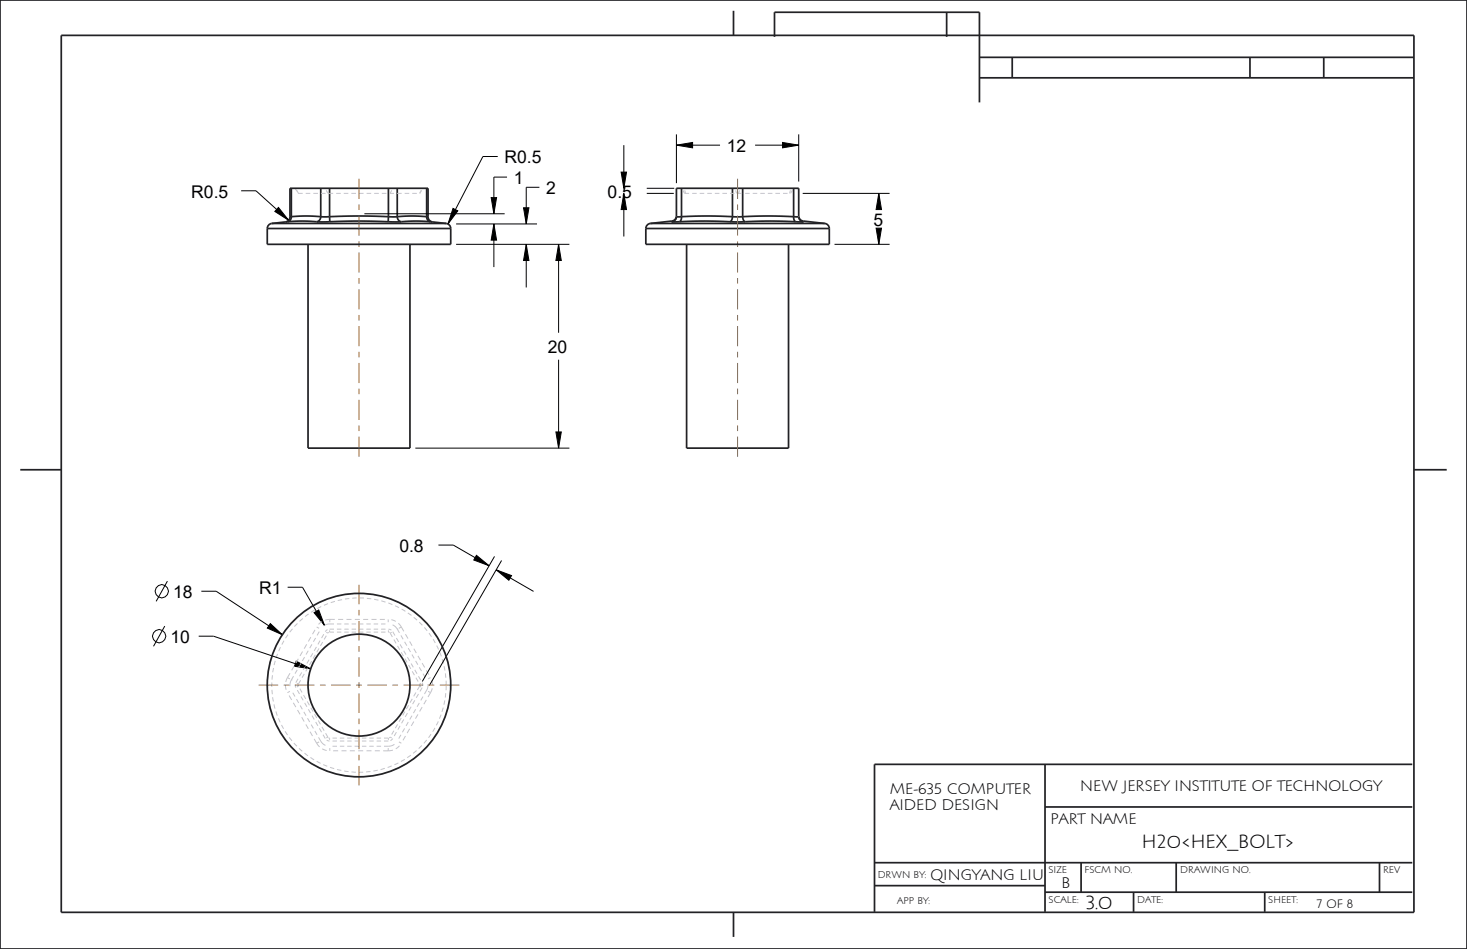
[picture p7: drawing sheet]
<svg xmlns="http://www.w3.org/2000/svg" width="432mm" height="279mm" viewBox="0 0 432 279" stroke-linecap="round" stroke-linejoin="round" font-family="sans-serif">
<g fill="#000">
<path d="M183.6 56.9l.8 4.8h-1.6zM182.8 50.7h1.6l-.8 4.7zM199.1 42.7l4.8-.8v1.6zM230.3 41.9l4.8 .8-4.8 .8zM258.7 56.9l.8 4.8h-1.6zM82 61.1l3 3.8-4.1-2.6zM133.3 61.4l1.5 .7-2.9 3.8zM144.6 58.2h1.6l-.8 4.7zM145.4 65.9l.8 4.8h-1.6zM154.1 61.2h1.6l-.8 4.7zM154.9 71.9l.8 4.8h-1.6zM164.4 71.9l.8 4.8h-1.6z"/>
<path d="M257.9 67.2h1.6l-.8 4.7zM163.6 127.2h1.6l-.8 4.7zM140.2 163.5l3.8 3.1-4.6-1.7zM146 167.8l4.6 1.7-.8 1.3zM79.6 183.6l3.5 3.3-4.4-2zM87.2 194.7l4.3 2.2-4.8-.7zM92.4 180.4l1.4-.8 1.7 4.5z"/>
</g>
<g fill="none" stroke="#000" stroke-width=".29">
<path d="M199.1 39.6v14.3M235.1 39.6v13.8M71 56.2h4.3l9.7 8.7M144.6 58.2h1.6l-.8 4.7zM146.5 46.1h-4.4l-10.2 19.8M149.2 52.1h-3.8v10.8M158.8 55.1h-3.9v10.8M182.8 50.7h1.6l-.8 4.7zM183.6 56.9l.8 4.8h-1.6zM183.6 42.7v12.7M183.6 56.9v12.7M190.4 56.9h7.9"/>
<path d="M190.4 55.4h8.1M199.1 42.7l4.8-.8v1.6zM199.1 42.7h12.8M222.3 42.7h12.8M230.3 41.9l4.8 .8-4.8 .8zM236.3 56.9h25.5M258.7 56.9l.8 4.8h-1.6zM258.7 56.9v3.6M82 61.1l3 3.8-4.1-2.6zM107.3 62.9h41.2M133.3 61.4l1.5 .7-2.9 3.8zM134.3 71.9h33.3"/>
<path d="M134.3 65.9h23.8M145.4 65.9l.8 4.8h-1.6zM145.4 65.9v12.7M154.1 61.2h1.6l-.8 4.7zM154.9 71.9l.8 4.8h-1.6zM154.9 71.9v12.7M164.4 71.9l.8 4.8h-1.6zM164.4 71.9v26.1M245.6 71.9h16.2M257.9 67.2h1.6l-.8 4.7zM258.7 68.4v3.5M164.4 105.9v26"/>
<path d="M122.3 131.9h45.3M163.6 127.2h1.6l-.8 4.7zM49.3 171.1l-3.3 5.9M59.3 174.1h4.3l19.5 12.8M84.7 172.9h4.3l6.5 11.2M129.1 160.5h4.3l10.6 6.1M140.2 163.5l3.8 3.1-4.6-1.7zM145.6 163.8l-21.3 36.8M146 167.8l4.6 1.7-.8 1.3zM146 167.8l11 6.3M147.6 165l-21.2 36.8M48.5 184.3l-3.3 6"/>
<path d="M58.5 187.3h4.3l28.7 9.6M79.6 183.6l3.5 3.3-4.4-2zM87.2 194.7l4.3 2.2-4.8-.7zM92.4 180.4l1.4-.8 1.7 4.5z"/>
<circle cx="47.6" cy="174.1" r="1.95"/>
<circle cx="46.8" cy="187.3" r="1.95"/>
</g>
<g fill="none" stroke="#222226" stroke-width=".51">
<path d="M0 0h431.8v279.4h-431.8zM18 10.4h398.2v258.2h-398.2zM215.9 3.2v7.2M228 10.8v-7.2h60.3v26.6M278.6 3.6v7.2M288.3 16.9h127.9M297.9 16.9v6M367.9 16.9v6M389.6 16.9v6M288.3 22.9h127.9M85.7 55.4v8.4M94.4 55.4v8.4"/>
<path d="M97 55.4v8.4M114.3 55.4v8.4M116.9 55.4v8.4M125.6 55.4v8.4M200.6 55.4v8.4M215.6 55.4v8.4M218.6 55.4v8.4M233.6 55.4v8.4M78.7 67.3v4.6M78.7 67.3h54M80 65.8a1.5 1.5 0 0 0-1.3 1.5M80 65.8h51.3"/>
<path d="M84 65.3l-4 .5M84.6 65.3h-.6M84.6 65.3l4.3-.2 4.3 .2M85.3 63.9a1.5 1.5 0 0 1-1.3 1.4M85.3 63.9v-8.5h40.7v8.5M85.7 63.8l4.4-.2 4.3 .2M85.7 63.8l-.3 1-.8 .5M85.7 63.8l-.4 .1M93.2 65.3h3.9M94.4 63.8l-.3 1-.9 .5M94.4 63.8h2.6M97 63.8l8.7-.2 8.6 .2"/>
<path d="M97 63.8l.1 1.5M97.1 65.3l8.6-.2 8.6 .2M114.3 65.3h3.8M114.3 63.8h2.6M114.3 63.8v1.5M116.9 63.8l.4 1 .8 .5M116.9 63.8l4.4-.2 4.3 .2M118.1 65.3l4.3-.2 4.3 .2M125.6 63.8l.3 1 .8 .5M125.6 63.8l.4 .1M126 63.9a1.5 1.5 0 0 0 1.3 1.4M126.7 65.3h.6"/>
<path d="M127.3 65.3l4 .5M131.3 65.8a1.5 1.5 0 0 1 1.4 1.5M132.7 67.3v4.6M190.6 66.1l.8-.3h51.4a1.5 1.5 0 0 1 1.3 1.5h-54zM197.7 65.3h2.3M199.1 63.8a2.05 2.05 0 0 1-1.3 1.4l-.1 .1M199.1 63.8h1.5M199.1 63.8v-8.4h36v8.4M199.1 63.8a1.5 1.5 0 0 1-1.4 1.5M200 65.3l7.4-.2 7.5 .2M200.6 63.8a1.41 1.41 0 0 1-.6 1.5M200.6 63.8l7.5-.2 7.5 .2"/>
<path d="M214.9 65.3h4.4M215.6 63.8a1.54 1.54 0 0 1-.7 1.5M215.6 63.8h3M218.6 63.8a1.54 1.54 0 0 0 .7 1.5M218.6 63.8l7.5-.2 7.5 .2M219.3 65.3l7.5-.2 7.4 .2M233.6 63.8a1.41 1.41 0 0 0 .6 1.5M233.6 63.8h1.5M234.2 65.3h2.2M235.1 63.8a1.5 1.5 0 0 0 1.3 1.5M235.1 63.8a2.05 2.05 0 0 0 1.3 1.4v.1M6 138.3h12"/>
<path d="M416.2 138.3h9.6M307.6 237.6h108.1M307.6 225v43.5M415.7 225h-158.3v43.5M257.4 254h158.3M318.2 254v8.7M346.2 254v8.7M406 254v8.7M215.9 268.6v7.2M257.4 260.7h50.2M307.6 262.7h108.1M333.7 262.7v5.8"/>
<path d="M372.3 262.7v5.8"/>
</g>
<g fill="none" stroke="#c2c2cc" stroke-width=".29">
<path d="M86.9 55.4l.5 .9M87.4 56l.4 .9M87.7 56.9h1.4M90 56.9h1.3M92.2 56.9h1.4M94.5 56.9h1.3M96 56l.5 .9M96.7 56.9h1.4M98.9 56.9h1.4M101.2 56.9h1.3M103.4 56.9h1.4M105.7 56.9h1.3"/>
<path d="M107.9 56.9h1.4M110.1 56.9h1.4M112.4 56.9h1.3M114.6 56.9h1.4M115.3 56l-.5 .9M116.9 56.9h1.3M119.1 56.9h1.4M121.3 56.9h1.4M123.6 56.9h.1M124 56l-.5 .9M124.1 56l-.5 .9M201 56l.5 .9h1.3"/>
<path d="M201.5 56l.3 .9M203.7 56.9h1.4M206 56.9h1.3M208.2 56.9h1.3M210.4 56.9h1.3M212.6 56.9h1.4M214.9 56.9h1.3M216.5 56l.3 .9M217.1 56.9h1.3M217.7 56l-.3 .9M219.3 56.9h1.4M221.6 56.9h1.3"/>
<path d="M223.8 56.9h1.3M226 56.9h1.3M228.2 56.9h1.4M230.5 56.9h1.3M232.7 56l-.3 .9M233.2 56l-.5 .9M97 63.8l-1.6 .1M116.9 63.8h-1.5M199.1 63.8h.1M199.1 63.7v.1M199.1 63.7h.1M199.7 63.8h.1"/>
<path d="M200.6 63.8h-.9M200.6 63.8h.1M234.2 63.8h.1M234.2 63.8h.4M234.6 63.8l.1 .1M234.9 63.8l-.2 .1M235 63.8h-.1M235.1 63.8h-.1M235.1 63.6h.1M235.1 63.8h.1M235.1 63.6v.1M235.1 63.7h.1"/>
<path d="M84.6 199.5l-.5 1.3M84.6 199.5l.7 .4M85.3 199.9h.1M85.4 198.2l-.8 1.3M86.4 199.1l-.7 1.1M86.6 196.1l-.8 1.3M87.5 197.2l-.7 1.1M87.7 199.8l-.6 1.2M87.8 194l-.7 1.2M88.6 195.3l-.7 1.2M88.8 198l-.6 1.1M89 191.8l-.7 1.3"/>
<path d="M89.6 198.4l-.7 1.1M89.6 193.5l-.6 1.1M89.9 196.1l-.7 1.1M90.3 189.7l-.8 1.3M90.6 196.5l-.6 1.2M90.7 191.6l-.6 1.1M91 194.2l-.7 1.1M91.5 187.6l-.7 1.2M91.7 194.7l-.6 1.1M91.8 189.7l-.6 1.1M92.1 192.3l-.7 1.2M92.7 185.4l-.7 1.3"/>
<path d="M92.8 192.8l-.6 1.1M92.9 187.8l-.7 1.2M93.1 190.5l-.6 1.1M93.2 184.6l.7 .4M93.9 185h.1M93.9 190.9l-.7 1.1M94 186l-.7 1.1M94.2 188.6l-.6 1.1M94.8 183l-1 .8M95 189l-.7 1.2M95.3 186.7l-.6 1.1M96 186.1l.5 .3"/>
<path d="M96.1 187.2l-.7 1.1M96.4 185.4l-.7 .6M96.6 186.3l-.1 .1M96.8 186.2l-.2 .1M97 185.2h1.3M97 185.6v.5h1.3M97.1 182.4h1.4M97.1 182.4l-1.4 .2M97.1 182.4v.8M98.3 183.7l-1.9 .1-1.2 .5M99.2 186.1h1.3M99.2 185.2h1.3"/>
<path d="M99.2 183.7h1.3M99.5 182.4h1.5M101.3 186.1h1.3M101.3 185.2h1.3M101.3 183.7h1.3M102 182.4h1.5M103.5 186.1h1.3M103.5 185.2h1.3M103.5 183.7h1.3M104.4 182.4h1.5M105.7 186.1h1.3M105.7 185.2h1.3"/>
<path d="M105.7 183.7h1.3M107.8 186.1h1.3M107.8 185.2h1.3M107.8 183.7h1.3M108.4 182.4h-1.5M110 186.1h1.3M110 185.2h1.3M110 183.7h1.3M110.8 182.4h-1.4M112.2 186.1h1.3M112.2 185.2h1.3M112.2 183.7h1.3"/>
<path d="M113.3 182.4h-1.5M114.3 182.4v.8M114.3 186.1h.1M114.3 185.2h.1M114.3 183.7h.1M114.3 185.6v.5M114.3 185.2l.8 .3M114.4 186.1h.1M114.5 186.1l.2 .1M115.1 185.5h.1M115.2 182.5l1.3 .5M115.3 186.1l-.5 .3 .7 1.1"/>
<path d="M115.5 184l1.4 1.2M115.6 186l.6 1.1M115.9 188.3l.7 1.1M116.7 187.8l.6 1.2M116.9 185.2h.1M116.9 185.2l.7 1.1M117 190.2l.7 1.1M117.3 183.5l.8 1.1M117.5 185h-.1M117.8 189.7l.6 1.1M118 187.1l.7 1.1M118.1 192l.6 1.2"/>
<path d="M118.1 184.6l-.6 .4M118.1 184.6l.8 1.3M118.8 191.6l.7 1.1M119.1 189l.6 1.1M119.2 193.9l.6 1.1M119.3 186.7l.8 1.3M119.9 193.5l.7 1.1M120.2 190.8l.6 1.2M120.3 195.8l.6 1.1M120.6 188.8l.7 1.3M121 195.3l.7 1.2M121.3 192.7l.6 1.1"/>
<path d="M121.3 197.7l.7 1.1M121.8 191l.7 1.3M122.1 197.2l.6 1.1M122.3 194.6l.7 1.1M122.4 199.5l.7 1.2M123 193.1l.8 1.3M123.2 199.1l.6 1.1M123.4 196.5l.7 1.1M124.3 195.2l.7 1.3M124.5 198.3l.7 1.2M125.5 197.4l.7 1.2M126.1 199.9h-.1"/>
<path d="M126.7 199.5l-.6 .4M84 201.7l.2 1.4M85.1 204.8l.7 1.3M85.3 203.5l-.7 .4M85.3 203.5h.1M85.4 202h.1M85.7 200.2h.1M85.7 200.2l-.3 1.8M86.2 204l.6 1.1M86.3 206.9l.8 1.3M86.9 201.6l.2 .8M87.3 205.8l.6 1.2"/>
<path d="M87.5 203.2l.7 1.1M87.6 209l.7 1.3M87.8 201.6v.3M87.8 201.9v.1M87.8 202l-.4 .3M88.3 202.8l.6 1.1M88.3 207.7l.7 1.1M88.5 200.3l-.7 1.1-.4-.3M88.6 205.1l.6 1.1M88.8 211.2l.7 1.2M89.3 204.6l.7 1.2M89.4 209.6l.7 1.1"/>
<path d="M89.7 206.9l.6 1.2M90 213.3l.8 1.3M90.4 206.5l.7 1.1M90.5 211.5l.7 1.1M90.8 208.8l.6 1.1M91.3 215.4l.7 1.3M91.5 208.4l.7 1.1M91.6 213.3l.6 1.2M91.8 210.7l.7 1.1M92.5 217.5l.7 1.3M92.6 210.3l.6 1.1M92.7 215.2l.6 1.1"/>
<path d="M92.9 212.6l.7 1.1M93.2 218.8l.9 1.1M93.7 212.1l.6 1.2M93.8 217.1l.9 1.5 1.1 .8M93.9 218.4l-.7 .4M94 214.4l.7 1.2M94.8 214l.6 1.1M95.1 216.3l.6 1.1M95.8 215.9l.7 1.1-.5 .3M96.1 217.9l.9 .3M96.7 217.2h.1M96.7 217.2l.2 .1"/>
<path d="M96.9 217.3h.1M97 219.7h.1M97 218.2h.1M97 217.3h.1M97 217.3v.5M97.9 219.7h1.3M97.9 218.2h1.3M97.9 217.3h1.3M100 219.7h1.3M100 218.2h1.3M100 217.3h1.3M102.2 219.7h1.3"/>
<path d="M102.2 218.2h1.3M102.2 217.3h1.3M104.4 219.7h1.3M104.4 218.2h1.3M104.4 217.3h1.3M106.5 219.7h1.3M106.5 218.2h1.3M106.5 217.3h1.3M108.7 219.7h1.3M108.7 218.2h1.3M108.7 217.3h1.3M110.9 219.7h1.3"/>
<path d="M110.9 218.2h1.3M110.9 217.3h1.3M113 218.2h1.3M113 217.3h1.3v.5M114.6 217.2v.1M114.7 217.2h-.1M114.8 217.1l-.1 .1M114.8 217.1l.5 .2M114.8 217.1h.1M115.6 217.4l-.7 .6M115.9 215.1l-.6 1.2M116.1 219.1l-1.2 .6h-1.9"/>
<path d="M116.7 215.6l-.7 1.1M117 213.3l-.6 1.1M117.4 218.4l.7 .4M117.6 219.6l-1.1 .9M117.8 213.7l-.7 1.1M118 216.3l-.6 1.2M118.1 211.4l-.7 1.1M118.8 211.8l-.6 1.1M119.1 214.5l-.7 1.1M119.2 209.5l-.7 1.1M119.3 216.7l-.7 1.3M119.9 209.9l-.6 1.2"/>
<path d="M120.2 212.6l-.7 1.1M120.3 207.6l-.7 1.2M120.6 214.6l-.8 1.2M121 208.1l-.6 1.1M121.3 210.7l-.7 1.1M121.3 205.8l-.6 1.1M121.8 212.4l-.7 1.3M122.1 206.2l-.7 1.1M122.3 208.8l-.6 1.2M122.4 203.9l-.6 1.1M123 210.3l-.7 1.3M123.2 204.3l-.7 1.1"/>
<path d="M123.4 207l-.6 1.1M123.5 202h.1M123.5 202l.5 .3M123.5 202l-.6 1.1M123.6 201.5v.1M123.6 201.6v.2M124 201.1l-.4 .4M124.3 208.2l-.8 1.3M124.3 202.4l-.7 1.2M124.3 201l.1 .9M124.5 205.1l-.6 1.1M125.5 206.1l-.8 1.2"/>
<path d="M125.6 203.2l-.7 1.1M125.6 203.2h.1M126 201.4l-.4 1.8M126 203.5h.1M126.1 203.5l.6 .4M126.7 203.9l-.7 1.3M127.1 200.3l.2 1.4M127.2 202.6l-.5 1.3M94.8 220.5l1.3 .5M97.1 220.2v.9M99.5 221l-1.4 .1M102 221h-1.5"/>
<path d="M104.4 221h-1.4M105.4 221h1.5M107.9 221h1.5M110.3 221h1.5M112.8 221.1h1.5M114.3 220.2v.9M115.6 220.8l-1.3 .3"/>
</g>
<path d="M131.3 201.7a25.7 25.7 0 0 0-37.9-22.5 25.7 25.7 0 0 0-1.7 44.1 25.7 25.7 0 0 0 39.6-19.6v-2M132.7 201.7a27 27 0 0 0-39.9-23.7 27 27 0 0 0-1.8 46.4 27 27 0 0 0 41.6-20.6l.1-2.1" fill="none" stroke="#c2c2cc" stroke-width=".29" stroke-dasharray="1.3 .9" stroke-linecap="butt"/>
<!-- layer: 02___PRT_ALL_AXES -->
<g fill="none" stroke="#222226" stroke-width=".51">
<path d="M78.7 71.9h54M90.7 71.9v60h30v-60M190.1 67.3v4.6h54v-4.6M197.8 65.1l-6.4 .7M202.1 71.9v60h30v-60M236.4 65.1l6.4 .7"/>
<circle cx="105.7" cy="201.7" r="27"/>
<circle cx="105.7" cy="201.7" r="15"/>
</g>
<g fill="none" stroke="#963" stroke-width=".29">
<path d="M105.7 52.6v5.9M217.1 52.6v5.9M105.7 60.2v1.6M105.7 63.5v5.9M105.7 71v1.7M105.7 74.3v5.9M217.1 60.2v1.6M217.1 63.5v5.9M217.1 71v1.7M217.1 74.3v5.9M105.7 81.9v1.6M105.7 85.2v5.9"/>
<path d="M105.7 92.7v1.7M105.7 96v5.9M217.1 81.9v1.6M217.1 85.2v5.9M217.1 92.7v1.7M217.1 96v5.9M105.7 103.6v1.6M105.7 106.9v5.9M105.7 114.4v1.7M105.7 117.7v5.9M217.1 103.6v1.6M217.1 106.9v5.9"/>
<path d="M217.1 114.4v1.7M217.1 117.7v5.9M105.7 125.3v1.6M105.7 128.6v5.9M217.1 125.3v1.6M217.1 128.6v5.9M105.7 172.2v5.7M105.7 179.6v1.6M105.7 182.8v5.8M105.7 190.2v1.7M105.7 193.5v5.7M76.1 201.7h5.8"/>
<path d="M83.5 201.7h1.7M86.8 201.7h5.7M94.2 201.7h1.6M97.5 201.7h5.7M104.8 201.7h1.7M105.7 200.9v1.6M105.7 204.2v5.7M105.7 211.6v1.6M105.7 214.8v5.8M108.1 201.7h5.8M115.5 201.7h1.7M118.8 201.7h5.7"/>
<path d="M126.2 201.7h.1M126.2 201.7h1.6M129.5 201.7h5.7M105.7 222.2v1.7M105.7 225.5v5.7"/>
</g>
<g font-size="5.8">
<text x="336.1" y="249.8">H20&lt;HEX_BOLT&gt;</text>
<text x="319.7" y="267.7">3.0</text>
</g>
<g font-size="5.2">
<text x="213.9" y="44.7">12</text>
<text x="148.5" y="48.1">R0.5</text>
<text x="56.3" y="58.2">R0.5</text>
<text x="151.2" y="54.1">1</text>
<text x="160.8" y="57.1">2</text>
<text x="178.9" y="58.2">0.5</text>
<text x="257.1" y="66.4">5</text>
<text x="161.2" y="103.9">20</text>
<text x="117.5" y="162.5">0.8</text>
<text x="50.9" y="176.1">18</text>
<text x="76.3" y="174.9">R1</text>
<text x="50.1" y="189.3">10</text>
</g>
<g font-size="4.6">
<text x="261.9" y="233.7">ME-635 COMPUTER</text>
<text x="318" y="232.9">NEW JERSEY INSTITUTE OF TECHNOLOGY</text>
<text x="261.9" y="238.4">AIDED DESIGN</text>
<text x="309.2" y="242.5">PART NAME</text>
<text x="273.9" y="259.2">QINGYANG LIU</text>
<text x="312.4" y="261.6">B</text>
</g>
<text font-size="3.7" x="387.5" y="267.4">7 OF 8</text>
<g font-size="2.9">
<text x="308.6" y="257">SIZE</text>
<text x="319.2" y="257">FSCM NO.</text>
<text x="347.4" y="257">DRAWING NO.</text>
<text x="407.1" y="257">REV</text>
<text x="258.4" y="258.4">DRWN BY:</text>
<text x="264.1" y="266.1">APP BY:</text>
<text x="308.6" y="265.8">SCALE:</text>
<text x="334.7" y="265.8">DATE:</text>
<text x="373.3" y="265.9">SHEET:</text>
</g>
</svg>
